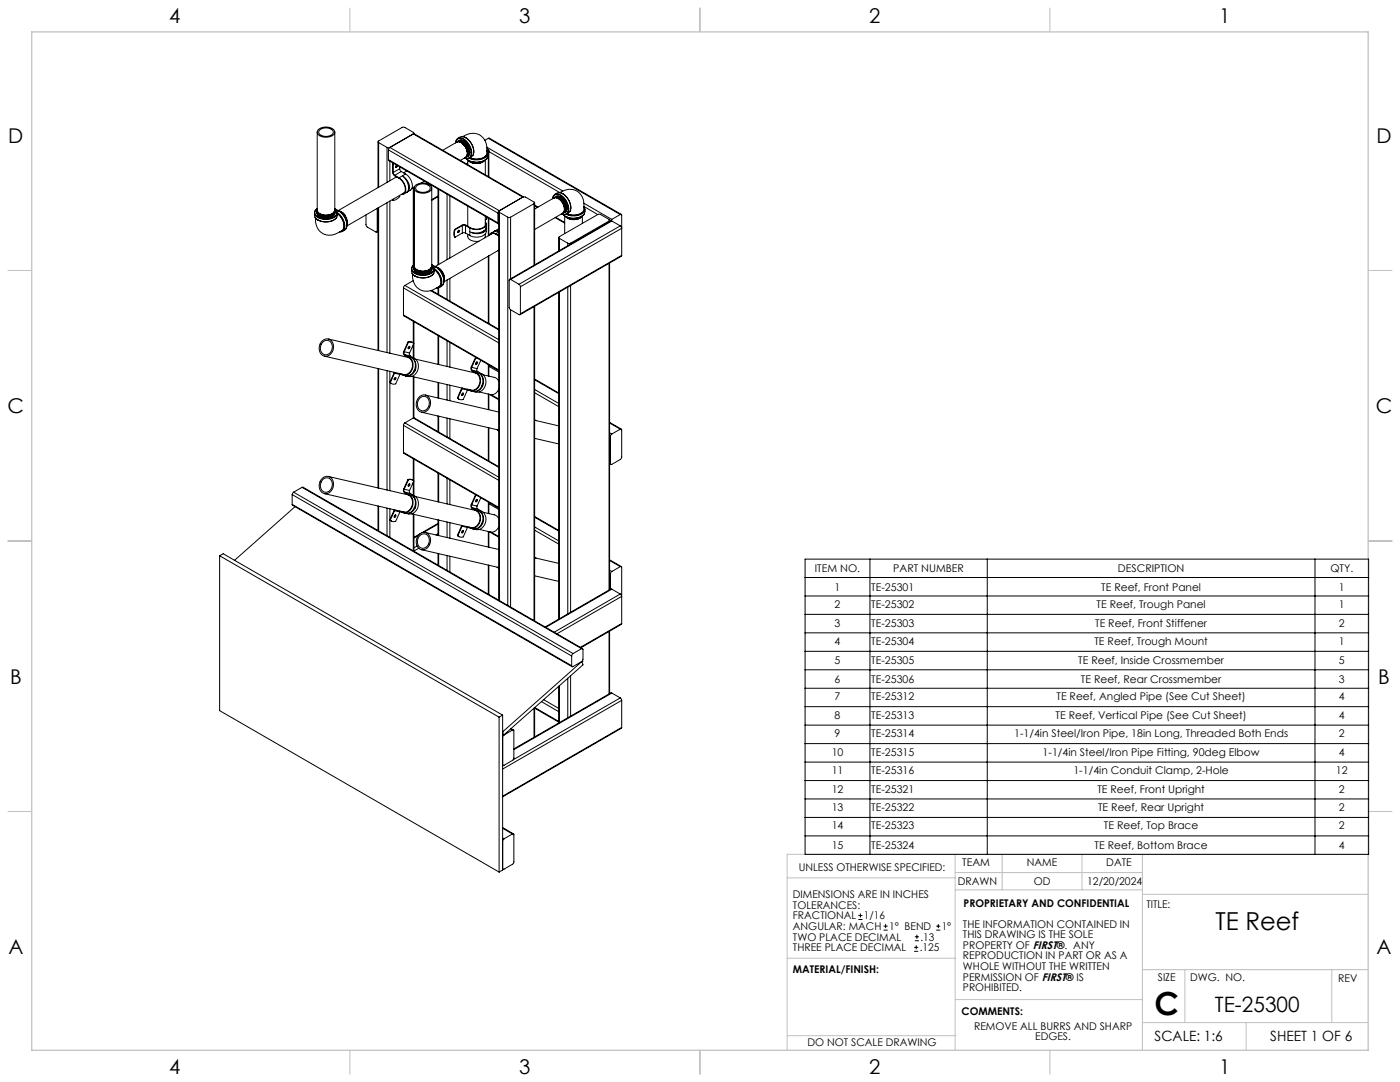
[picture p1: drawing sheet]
<svg xmlns="http://www.w3.org/2000/svg" width="559mm" height="432mm" viewBox="0 0 559 432" stroke-linecap="round" stroke-linejoin="round" font-family="sans-serif">
<g fill="none" stroke="#c0c0c0" stroke-width=".4">
<path d="M139.7 3.2v9.5M279.4 3.2v9.5M419.1 3.2v9.5M3.1 107.9h9.6M546.1 107.9h9.5M3.1 215.9h9.6M546.1 215.9h9.5M3.1 323.8h9.6M546.1 323.8h9.5M314.2 350.3h67M381.2 340.9v78.2M381.2 355.1h74.8"/>
<path d="M381.2 348.2h74.8M400 340.9v14.2M431.9 340.9v14.2M456 340.9v78.2M456 356.9h90.1M546.1 340.9h-231.9v78.2M314.2 382.4h67.2M381.2 398.9h74.8M456 387h90.1M472.9 387v21.1M531.6 387v21.1M139.7 419.1v9.6"/>
<path d="M279.4 419.1v9.6M314.2 413.3h67M419.1 419.1v9.6M456 408.1h90.1M497.4 408.1v11"/>
</g>
<path d="M12.7 12.7h533.4v406.4h-533.4z" fill="none" stroke="#c0c0c0" stroke-width=".5"/>
<g fill="none" stroke="#000" stroke-width=".4">
<path d="M126.6 52.7v31.1a3.9 3.9 0 0 0 5.6 1.6 2 2 0 0 0 1.4-1.6v-31.1M127.1 51.7a4.6 4.6 0 0 1 6.5 .8 2.75 2.75 0 0 1-3.5 2.3 2.82 2.82 0 0 1-3.5-2.3zM127.6 51.9a3.7 3.7 0 0 1 5.4 .7 3 3 0 0 1-4.3 1.6 1.43 1.43 0 0 1-1.3-.8 1.43 1.43 0 0 1 .2-1.5zM150.9 56.6v18.3M151.1 56.9l3.4 1.9M151.1 56.9v17.8M154.5 58.8h1.1M154.5 58.8v14M155 59.8l43.8 25.3M155 59.8v3.9M155.6 58.8l-.6 1M155.6 58.8l43.7 25.3"/>
<path d="M165 53.4l.2-.3-.2-.3-3.5-2h-.9l-9.5 5.5-.2 .3 .2 .3M165 53.4h.3l43.7 25.2M165 53.4l-9.4 5.4M165 53.4l43.7 25.3M165.2 53.1v.3M182.2 55.8l-.4 1.2a2.01 2.01 0 0 1 1.5-1.8 2.01 2.01 0 0 1 2.2 .8 5.7 5.7 0 0 1 2.1 6.7 1.87 1.87 0 0 1-2.2 .3l1 .3M182.2 55.8v-.1a2.39 2.39 0 0 1 3.9 .5 5.1 5.1 0 0 1 1.4 6.7l-1 .4M182.4 56.7a2.78 2.78 0 0 1 3.7 1.9 2.86 2.86 0 0 1 0 4M182.6 56.6a1.87 1.87 0 0 1 3.1 .1 4.2 4.2 0 0 1 1.1 5.7l-.6 .2M182.6 56.6h.1M182.6 56.6a3.7 3.7 0 0 1 4.1 3.1l.2 1.5-.7 1.3M182.6 56.6l-5.9 3.4"/>
<path d="M182.6 56.6l1 .1 1.1 .7M182.6 56.6a4.4 4.4 0 0 1 3.6 6l-.3 .1a3.6 3.6 0 0 0-.8-4.9l-.4-.4M182.7 56.5a3.5 3.5 0 0 1 4.1 2.8 2.42 2.42 0 0 1-.5 3.2M182.8 56.4a3.2 3.2 0 0 1 3.9 2.5 2.6 2.6 0 0 1-.3 3.5M183 56.4a3.3 3.3 0 0 1 4 2.7 2.5 2.5 0 0 1-.4 3.2M183.1 56.3h.1M183.1 56.3a4 4 0 0 1 4.3 3.9l-.1 1.4-.6 .6M183.2 56.3l1-.3 1.7 .9M183.4 56.2h.1M183.4 56.2l.6-.2 1.2 .3M183.4 56.6a4.7 4.7 0 0 1 3.2 4.7M183.5 56.4l1 .2 1 .7"/>
<path d="M184.5 54.5l1.4 .5M184.7 54.5a6 6 0 0 1 6.9-.5 6 6 0 0 1 2.8 6.4 3 3 0 0 1-3.5 3h-1.4l-1.9-.5M184.7 57.4a3.9 3.9 0 0 1 1.1 5.4l-2.1 1.2M184.7 57.4a4.5 4.5 0 0 1 1.7 4.7M185.9 55a2.29 2.29 0 0 0-2.3-.2l-.8 .4M185.9 55a5.8 5.8 0 0 1 2.6 7.3l-1.2 .8M185.9 55a6.2 6.2 0 0 1 2.9 7M194.3 58.7l30.3 17.5M194.3 59.4l.8 .5-.2 .5M194.9 55.2l.4-.1 52.7 30.4M194.9 55.2l52.7 30.4M194.9 55.2l-1.4 .8"/>
<path d="M155 63.7l.2 .4 43.7 25.2M155 63.7l43.8 25.2M155.6 64.3v7.8M156.7 65.4l.2 4 .5 .7 1.8 1.1a4.9 4.9 0 0 1 2.2 5.6l-.7 .5M156.7 79.6l.2 .4M156.7 65.4l.2 .1M156.9 68.9l.7 1.1M156.9 65.5v3.4M156.9 79.5v.5M157 65.1l-.3 .3M157.2 65.2l-.3 .3M157.6 70l1.6 .9"/>
<path d="M158.3 70.6l-23.3 13.4M158.3 65.9a.51 .51 0 0 0-.6 .5 .51 .51 0 0 0 .7 .5 .51 .51 0 0 0 .2-.9M158.4 65.9l-.5 .8M159.2 70.9a5.2 5.2 0 0 1 2.3 6.2l-1.3 .5M159.5 67.3l.7 1.1M159.5 78a2.96 2.96 0 0 1-2.3 1.9l-.3 .1M159.5 67.3l-2.6 1.6M159.5 66.6v.7M160.2 68.4l-2.6 1.6M160.2 68.4l1.7 1M161.3 76.9l-22.8 13.3M161.9 69.4a5.2 5.2 0 0 1 2.3 6.2l-1.6 1"/>
<path d="M161.9 69.4l-2.7 1.5M162.4 76.7l-1.2 .7M162.4 68.2l-1.3 .8M163.1 75l-.3 1.2-.4 .5M163.5 74.8l-.3 1.2-.8 .7M163.5 74.8a5.9 5.9 0 0 0-2.6-4.4 6.2 6.2 0 0 1 2.2 4.6M163.5 74.8l-.4 .2M165 74.9v31M165.2 74.7v31M165.3 75.1v31.1a3.9 3.9 0 0 0 5.2 1.7 2.31 2.31 0 0 0 1.8-1.7v-31.1M165.4 74.6l-1 .6M165.8 74a4.6 4.6 0 0 1 6.5 .8 3 3 0 0 1-4 2.3 2.43 2.43 0 0 1-2.9-2.6z"/>
<path d="M166.3 74.3a3.7 3.7 0 0 1 5.4 .7 3.1 3.1 0 0 1-4.3 1.6 1.43 1.43 0 0 1-1.3-.8 1.43 1.43 0 0 1 .2-1.5zM169.4 72.3l-1.4 .8M174.8 78.5l-2.5 1.4M174.8 75.4v30.3M174.8 78.2l-2.5 1.5M175.1 75.5v30.1M178.4 77.5v26.1M179.6 78.1v24.9M186.1 63.3a6.3 6.3 0 0 0 8.4-.4 6.1 6.1 0 0 1-8.4 .4zM186.2 62.5v.1M186.5 61.8l-.1 .1M186.7 63.8v1.9"/>
<path d="M186.7 65.1l-.5 .3M186.7 62.2v.1M187 64a4.9 4.9 0 0 0 6.1 .2M187.1 64.1a5.1 5.1 0 0 0 5.9 .1M188 64.5a5.7 5.7 0 0 0 3.9 .1M189.3 64.8h1.1M193.5 64a4.9 4.9 0 0 1-6.5 0 4.9 4.9 0 0 0 6.3 .1M193.7 62.3v.1M193.7 63.8v6M194.3 60.1l.2 .2a2.35 2.35 0 0 1-2.2 3.2l-2.6 .3-2.5-.7M194.4 60.3a2.45 2.45 0 0 1-2.6 3.1l-2 .2-2.4-.6M194.7 61.2l-.2 1.7"/>
<path d="M194.9 60.4l-.3 .1M194.9 60.4v10.1M195.1 60v10.6M195.1 60.5l28.4 16.4M208.7 78.7h1.1l3.5 2-.2 .6M208.7 78.7l-9.4 5.4M220.6 79.3a2 2 0 0 1 1.5-1.8 2 2 0 0 1 2.1 .8 5.7 5.7 0 0 1 2.1 6.8 1.77 1.77 0 0 1-2.2 .3M220.9 78.2l-.3 1.1M220.9 78.2a2.37 2.37 0 0 1 3.9 .3 5.3 5.3 0 0 1 1.5 6.8 2.21 2.21 0 0 1-2.3 .1M221.2 79a3.9 3.9 0 0 1 4.2 3.7v1.4l-.7 .9M221.2 79a4.1 4.1 0 0 1 4.3 4.5l-.7 1.4M221.4 78.8h.1"/>
<path d="M221.5 78.8a4 4 0 0 1 4.2 3.9l-.1 1.4-.6 .7M221.5 77.6l.8-.5a3.6 3.6 0 0 1 4.3 2.2 4.1 4.1 0 0 1 .3 5.7l-.8 .4M221.6 78.7a4 4 0 0 1 4.4 4.6l-.2 .8-.6 .6M221.7 78.7h.1M221.7 78.7a3.9 3.9 0 0 1 4.2 3.7v1.4l-.6 .8M221.9 78.6a3.4 3.4 0 0 1 4 2.9 2.36 2.36 0 0 1-.5 3.1M221.9 78.9a4.7 4.7 0 0 1 3.2 5.6M222 78.5a3.2 3.2 0 0 1 3.8 2.6 2.61 2.61 0 0 1-.2 3.4M222.4 78.4l1.5 .3M223.2 76.9a6 6 0 0 1 4.3 7.4M223.4 76.9a5.8 5.8 0 0 1 9.6 3.6v.6a3.3 3.3 0 0 1-1.5 4.2 6.7 6.7 0 0 1-5.2 0M125.5 84.9l.3 1.8"/>
<path d="M125.8 86.7a6 6 0 0 0 8.6 0M125.9 87a5.9 5.9 0 0 0 2.9 6.2 5.9 5.9 0 0 0 6.8-.7l.8-.4M126.6 83.2a2.07 2.07 0 0 0-1 2.2 2.07 2.07 0 0 0 1.8 1.7 5.8 5.8 0 0 0 7.2-1.7l-.2-1.2-.8-.9M126.6 84.3l.3 .6M126.6 83.3a1.98 1.98 0 0 0-.8 2.2 1.98 1.98 0 0 0 1.8 1.4 5.7 5.7 0 0 0 6.8-1.6 1.82 1.82 0 0 0-.8-2M126.6 84.1v.2M126.6 84.4v.1M126.6 84.2a4.3 4.3 0 0 0 7 0M126.6 84.5l.3 .7 1.1 .8M126.6 85v.1M126.8 84.7l.1 .2M126.9 85.8l.6 .5"/>
<path d="M132.4 85.9a5.2 5.2 0 0 1-4.4 .1M133.3 84.8l.1-.1a4.5 4.5 0 0 1-6.4 .3M133.6 85.1l-.5 .9-.6 .4M133.6 84.6a4.4 4.4 0 0 1-5.6 1.4M133.6 84.9a4.1 4.1 0 0 1-6.1 1.4l-.9-1.2M133.6 84.7a3.2 3.2 0 0 1-4.3 2.2 2.6 2.6 0 0 1-2.7-2M133.6 84.2a1.93 1.93 0 0 1-1.9 2.5l-1.3 .3a3.5 3.5 0 0 1-4-2.2l.2-.7a3.5 3.5 0 0 0 4.6 1.8 2.51 2.51 0 0 0 2.4-1.9 3.4 3.4 0 0 1-4.4 2l-1.1-.3-1.2-.8M133.6 84.6a4.1 4.1 0 0 1-6.1 1.4l-.9-1.3M133.6 84.4a3.4 3.4 0 0 1-4.4 2.1 2.42 2.42 0 0 1-2.6-1.9M133.6 84.1a3.5 3.5 0 0 1-4.6 2.1 2.26 2.26 0 0 1-2.4-1.9M133.6 84.3h.1M133.6 84.9h.1"/>
<path d="M133.6 84.3v.3M134.4 86.7a6 6 0 0 1-8.6 0M134.6 84.9l-.2 1.8M134.6 85.3a5.5 5.5 0 0 1 2.3 6.3l-.6 .5M134.6 84.8a5.8 5.8 0 0 1 2.5 7.2l-.8 .5h-.8M134.6 85.1a5.9 5.9 0 0 1 2.4 6.7l-1.3 .7M135.3 84.2l1.1 .4 1.3 1.3M135.4 84.2l1.2 .6 1.1 1.1M135.5 84.3l1 .4 1.2 1.2M136 84.7a5.2 5.2 0 0 1 2.5 4.7M136.2 84.9a5.4 5.4 0 0 1 2.3 4.4M137.7 85.9l.2 .4a4 4 0 0 1 .6 3.6"/>
<path d="M138.1 91.2a6 6 0 0 0-3.9-7.4 6 6 0 0 1 3.7 7.7l-1.2 .8M146.1 85.8l.1 4.4 3.8 2.4h.4l.2-.3M150.6 83.2v9.1M150.9 92.3l-.5 .3M150.9 83v56.9M150.9 92l-.3 .3M151.1 82.8v57.1M154.5 80.9v59.8M155.6 80.3v60.7M165.3 84l-.1 .1M165.3 83.7l-.1 .1M181.4 91.6l-.1 .4a3.1 3.1 0 0 0 .3 2.7"/>
<path d="M181.4 91.6l.2 .1M181.6 91.7l-.2 1.3 .2 1.7M183 92l.1-.1a.41 .41 0 0 1 .2 .6 .41 .41 0 0 1-.6 .1zM183.2 91.9l-.5 .8M184.5 90h1.3M184.5 93h1.3M184.5 90l-2.9 1.7M184.5 90v3M184.5 93l-2.9 1.7M185.8 90l1.7 1M185.8 90v3M185.8 93l1.7 1"/>
<path d="M186.7 93.5a2.87 2.87 0 0 0 3.7 2.8h.8M186.7 82.3v8M187.5 91v3M192.9 92.3a6.4 6.4 0 0 1-5 .4 5.9 5.9 0 0 0 5 0M192.9 92.3v.4M193.7 88.9a2.29 2.29 0 0 1-2.5 2.5 5.2 5.2 0 0 1-3.5-.6l-1.9-1-.8-.1-3.6 1.9M193.7 88.5a1.74 1.74 0 0 1-1.3 2.7l-2.3 .4-2.6-.6M193.7 93.3l-.1 1.6M193.7 86.3v3.6M194.1 90.6v.1a1.97 1.97 0 0 1-1.2 2M194.1 89.4l-.1 1.8-1.1 1.1M194.1 91.1v1.3a4.1 4.1 0 0 1-5.4 2.1l-1.2-.5"/>
<path d="M194.4 86.7l-.2 .8-.5 .2M194.9 87v7.1M195.1 87.1v6.9M195.8 93.6a1.53 1.53 0 0 1 2.1-.1l1.2 .7M196.6 93.1l-22.9 13.3M197.2 92.4l-1.2 .7M197.2 92.4l.6-.3 1 .2zM197.9 93.3a1.59 1.59 0 0 0-2.6 .6M197.9 93.3l1.2 .6M198.8 88.9l.3 .5M198.8 85.1v3.8M198.9 99.9l.2 .1"/>
<path d="M199.1 91.4l-1.7 .9M199.1 99.8l-21.9 12.7M199.1 84.4v155.1M199.1 92.6l-1.2 .7M199.3 84.1l-.2 .3 .2 .3M199.3 84.1l-.5 1M199.3 84.7l3.4 2M199.3 84.7v155M202.7 86.7h1.1M202.7 86.7v154.9M203.8 86.7v24.6M213.1 81.3l-9.3 5.4"/>
<path d="M213.1 81.3v24.6M213.4 83.4l7.6-4.4a3.3 3.3 0 0 1 3.8 2.6 2.8 2.8 0 0 1-.3 3.5l-11.1 6.5M213.4 81v24.7M213.4 82.1l1.1 .7M213.4 81.8l1.4 .9M221.6 86.9l3.8 2.1M221.8 86.7l3.6 2.1M223 94.8v5.4M223.2 95.1l3.4 1.9M223.2 95.1v4.9M224.8 84.9h.1M224.9 84.8a2.7 2.7 0 0 0 .1-3.8 3.1 3.1 0 0 0-3.7-2.1 2.09 2.09 0 0 1 3.5 .5l1 1.6a2.58 2.58 0 0 1-.8 3.9h-.1"/>
<path d="M225.3 84.6h.1M225.4 86.2v7M225.6 86.4l1.9 1.1M226.1 86.6a5.3 5.3 0 0 0 5.3 .1M226.2 86.6a5.3 5.3 0 0 0 4.9 .2M226.3 82.9l-.1 .6M226.6 97h1.2M226.6 97v1.1M227.5 87.5l.7 .1M227.5 87.5h.1M227.8 97v.4M230.5 87.4l-3 .1"/>
<path d="M232 86.4a4.7 4.7 0 0 1-4.5 1.1M232.2 86.3a4.6 4.6 0 0 1-4 1.3M232.2 86.4l-1.7 1M232.4 86.2v2.9M233 81.1l11.2 6.5M233.1 82.6a2.3 2.3 0 0 1-2.1 3.1l-1.9 .3-2.9-.6M233.2 82.7l-.1-.3 5.5 3.2M233.3 82.7a2.33 2.33 0 0 1-2.3 3.2l-2.5 .2-2.6-.6M233.5 83.5v1a3.5 3.5 0 0 1-3.9 2.6h-.5a5.7 5.7 0 0 1-4.3-1.4 6.2 6.2 0 0 0 8.4-.4M238.6 85.6l-15.4 8.9-.2 .2 .2 .4M238.6 85.6l1-.1 3.5 2.1 .2 .2-.2 .4M243.1 88.2l-15.3 8.8"/>
<path d="M243.1 88.2v.4M243.3 87.9v.5M243.3 88.3l.1 .1M244.2 88.2h-.4l-40.4 23.3M244.2 87.6l-.5 .6M244.2 88.2l-40.4 23.3M244.2 88.2l3.4 1.9M247.6 90.1l.5 1-40.4 23.3M247.6 85.6l.5 .2v16.1M247.6 90.1l-40.4 23.4M247.6 85.6l-3.4 2M161 114.9v10.8"/>
<path d="M161 114.9l38.1 21.9M161.6 113.9l-.6 1M161.6 113.9l37.5 21.6M164.3 107.3l.2 1.8M164.9 112l-3.3 1.9M165.3 105.6a2.04 2.04 0 0 0-1 2.2 2.04 2.04 0 0 0 1.8 1.6 5.7 5.7 0 0 0 7.2-1.7l-.2-1.2-.8-.9M165.3 106.3a3.4 3.4 0 0 0 4.6 1.9 2.62 2.62 0 0 0 2.4-1.9 4 4 0 0 1-5.5 1.8l-1.2-.8M165.3 105.7a1.97 1.97 0 0 0-.8 2.1 1.97 1.97 0 0 0 1.8 1.5 5.7 5.7 0 0 0 6.8-1.6 1.85 1.85 0 0 0-.8-2M165.3 106.8h.1M165.3 106.8a3.6 3.6 0 0 0 4.8 1.7l1.4-.6 .8-.9M165.3 107.1h.1M165.3 107.4h.1"/>
<path d="M165.5 107l.1 .3M165.7 108.2l.5 .5M171.1 108.2a5.2 5.2 0 0 1-4.4 .1M171.9 116l27.2 15.7M172 107.1l.1-.1a4.5 4.5 0 0 1-6.4 .4M172.2 115.9l26.9 15.5M172.2 107l.1 .1a3.8 3.8 0 0 1-5.4 1.8l-1.1-.7-.5-1M172.3 106.5a4.3 4.3 0 0 1-7 .1 2.9 2.9 0 0 0 3.6 2.1 2.88 2.88 0 0 0 3.4-2.2 1.94 1.94 0 0 1-1.8 2.6 4 4 0 0 1-5.4-2l.2-.6 .3 .8M172.3 107.2a4.1 4.1 0 0 1-6.1 1.4l-.9-1.2M172.3 107.2l-.3 .9-.8 .7M172.3 106.9a4.1 4.1 0 0 1-6.1 1.4l-.9-1.2M172.3 106.8a3.4 3.4 0 0 1-4.4 2.1 2.36 2.36 0 0 1-2.6-2"/>
<path d="M172.3 106.6v.4M172.9 106.2a6.1 6.1 0 0 1 3.9 7.4 6.3 6.3 0 0 0-3.9-7.4zM173.1 109.1a6 6 0 0 1-8.6 0M173.1 109a6 6 0 0 1-8.6 .1M173.4 107.6a5.7 5.7 0 0 1 2.2 6.3 6.8 6.8 0 0 1-9.4 .6l-1.2-2.1-.4-3.1M173.4 107.3l-.3 1.7M173.4 107.2a5.8 5.8 0 0 1 2.4 7.2l-1.2 .5M173.4 107.4a5.9 5.9 0 0 1 2.3 6.8l-1.3 .6M174 106.5a4.7 4.7 0 0 1 3.2 5.6 4.9 4.9 0 0 0-3-5.5M174.3 106.7a5 5 0 0 1 2.9 5.3M174.3 114.9h.2M174.8 114.9v2.5"/>
<path d="M175 107.3a5 5 0 0 1 2.2 4.4M175.1 114.8v2.7M176.8 113.6l-1.4 1.1M178.4 111.7v7.8M179.6 111.1v9M194.9 102.2v26.8M195.1 102.1v27M198.8 100l.3 .2M203.8 111.5l-.6 .2v11.1l.6 .8M203.8 111.5l3.4 2M207.2 113.5l.5 .9M207.7 114.4v10.8"/>
<path d="M223 116.7v130.4M223.2 116.6v130.3M226.6 114.6v130.4M227.8 113.9v130.4M243.1 105.1v130.4M243.3 105v130.4M248.1 101.9l-.1 .3-40.4 23.4M248.1 101.9l-40.4 23.3M128.5 136.2a2.71 2.71 0 0 1 3.4-.6 2.71 2.71 0 0 1 1.2 3.2 2.93 2.93 0 0 1-1.7 3 2.93 2.93 0 0 1-3.4-.7 4.1 4.1 0 0 1 .5-4.9zM128.9 136.5a2.36 2.36 0 0 1 3.1 0 2.36 2.36 0 0 1 .5 3 2.36 2.36 0 0 1-3 2 2.36 2.36 0 0 1-1.5-3.2zM131.1 135.3l31.9 7.4M161 125.7l.2 .3 37.9 21.9"/>
<path d="M161 125.7l38.1 21.9M162.8 136.5l-1.7 3.8a1.15 1.15 0 0 0 .4 1.5l1.7 1a3.8 3.8 0 0 1 1.3 4.1 3.8 3.8 0 0 1-3.5 2.6l-.6-.2M162.8 136.5l1-.1 .9 .3M162.8 136.5l.2 .1M163 136.6a1.82 1.82 0 0 1 2.2 .5l-1.7 3.8M163 136.6l-1.7 3.8M163.2 138.3l.2-.1a.42 .42 0 0 1 .1 .7 .42 .42 0 0 1-.6 0zM163.4 138.2l-.1 .5-.4 .4M165 128.2v8.7M165 137.5v5.3M165.2 128.4v14.5M174.8 133.9v11.5"/>
<path d="M175.1 134.1v11.4M178.4 136v10.3M179.6 136.7v9.8M203.8 123.6l3.5 2 .4-.4M203.8 123.6v118.7M213.1 122.4v125.2M213.4 122.2v125.6M129.5 142.1l32 7.4M150.9 147.1v47.6M151.1 147.1v47.7M154.5 147.9v47.7M155.6 152.6l.7 .5"/>
<path d="M155.6 152.6l.2 .1M155.6 148.2v47.6M157.4 148.6l-1.8 4M157.5 148.9l-1.7 3.8M157.5 148.9l2.1 .5M157.5 150.8l.4-.2 .1 .4a.41 .41 0 0 1-.2 .5 .41 .41 0 0 1-.5-.2zM157.7 148.7l-.2 .2M157.8 150.6v.6l-.5 .3M159.6 149.4l-1.7 3.8a1.79 1.79 0 0 1-2.1-.5M159.7 149.2l-.1 .2M160.9 149.8l1 .2M161.3 140.4v.7l.3 .5"/>
<path d="M161.3 140.4l2.2 .5M161.6 141.6l1.7 .9M161.6 141.6l2.1 .5M163.3 142.5a4 4 0 0 1 1.4 4.5 4 4 0 0 1-3.8 2.8l-1.4-.7M163.3 142.5l2.2 .6M163.5 140.9l-.1 .7 .3 .5M163.7 142.1l1.8 1M164.3 150.2l24.2 5.6M165 150.4v16.4M165.2 150.4v16.4M165.3 147.8a3.2 3.2 0 0 1-3.4 2.2M165.3 147.8a4 4 0 0 0-.6-4.8 4.1 4.1 0 0 1 1 4.8"/>
<path d="M165.3 147.8h.4M165.5 143.1a4 4 0 0 1 1.3 4.4 4 4 0 0 1-3.8 2.7l-1-.2M165.7 147.8a3.3 3.3 0 0 1-4.1 2.1l.4 .1M165.9 143.3l24.1 5.6M167.5 158.2a2.81 2.81 0 0 1 3.5 .1 2.81 2.81 0 0 1 .8 3.3 2.87 2.87 0 0 1-1.9 2.7 2.87 2.87 0 0 1-3.2-.9 4.2 4.2 0 0 1 .8-5.2zM167.6 158.9a2.29 2.29 0 0 1 2.9-.3 2.29 2.29 0 0 1 .8 2.9 2.36 2.36 0 0 1-1.8 2.3 2.36 2.36 0 0 1-2.6-1.2 3.5 3.5 0 0 1 .7-3.7zM169.8 157.7l29.3 6.7M174.8 152.6v6.2M175.1 152.7v6.2M178.4 153.5v6.1M179.6 153.7v6.2M182.6 158.8l.6 .5"/>
<path d="M182.6 158.8l.1 .1M184.4 154.8l-1.8 4M184.4 155.2l2.2 .4M184.4 155.2l-1.7 3.7M184.5 157.1l.2-.2a.41 .41 0 0 1 .2 .6 .41 .41 0 0 1-.6 0zM184.6 154.9l-.2 .3M184.8 156.9l-.5 .8M186.6 155.6l-1.7 3.8a1.93 1.93 0 0 1-2.2-.5M186.7 155.5l-.1 .1M187.8 156l1.1 .2M188.3 146.6l-.1 .9 .3 .3M188.3 146.6l2.1 .5"/>
<path d="M188.5 147.8l1.8 1M188.5 147.8l2.2 .5M189.8 142.7l-1.8 4.5 .3 .7 1.8 1.1a3.7 3.7 0 0 1 1.3 4.2 3.7 3.7 0 0 1-3.5 2.5l-.6-.2M189.8 142.7l.1 .2M189.9 142.9l-1.6 3.7M190 142.7h-.2M190 144.6l.3-.1a.4 .4 0 0 1 .2 .6 .4 .4 0 0 1-.7 0zM190.2 142.8l-.3 .1M190.3 148.8a4 4 0 0 1 1.3 4.4 4 4 0 0 1-3.7 2.8l-1.5-.7M190.3 148.8l2.1 .5M190.4 144.4l-.5 .9M190.4 147.1l-.1 .7 .4 .5"/>
<path d="M190.7 148.3l1.7 1M191.9 143.8l-1.5 3.3M192.3 154a3.2 3.2 0 0 1-3.4 2.2M192.3 154a4 4 0 0 0-.6-4.7 4.1 4.1 0 0 1 1 4.8M192.3 154l.4 .1M192.4 149.3a4 4 0 0 1 1.4 4.4 4 4 0 0 1-3.8 2.8l-1.1-.3M192.7 154.1a3.3 3.3 0 0 1-4.1 2l.3 .1M192.8 149.6l4.8 1.1 1.5 1.5M194.9 145.5v4.5M194.9 157.3v6.1M195.1 145.7v4.4M195.1 157.3v6.2"/>
<path d="M195.1 146.2l4 2.2M195.3 157.4l3.8 2.1M196 157.5l3.1 1.8M199.1 155.3a3.1 3.1 0 0 1-3.4 2.1l-4.4-1M213.4 151.3l9.6 5.5M213.4 155.4l9.6 5.6M213.4 156.7l9.6 5.6M213.4 151.6l9.6 5.5M161 169.8v10.8M161 169.8l38.1 21.9M161.6 168.8l-.6 1M161.6 168.8l37.5 21.6"/>
<path d="M165 166.8h.3l33.8 19.5M165 166.8l-3.4 2M165 166.8l34.1 19.7M168.2 164.5l30.9 7.1M174.8 166v6.3M175.1 166.1v6.3M178.4 166.9v7.4M179.6 167.1v7.9M194.9 170.7v13.1M195.1 170.7v13.3M198.4 171.5l.7 .4M213.4 174.9l9.6 2.3"/>
<path d="M213.4 167.7l9.6 2.3M213.4 167.5l.6 .4M243.3 168.6l4.7 2.6M243.3 172.7l.9 .5M243.3 174l.4 .2M243.3 168.8l4.3 2.5M243.7 174.2v10.8M244.2 173.2l-.5 1M247.6 171.3l.5 .2v11.2l-.4 .6-3.6 2.1-.4-.4M247.6 171.3l-3.4 1.9M116.6 197.4l111.6 64.4M116.6 197.4v3.9"/>
<path d="M117.2 196.4l-.6 1M117.2 196.4l111.5 64.4M120.5 194.5h.5l111.5 64.3M120.5 194.5l111.6 64.4M120.5 194.5l-3.3 1.9M128.5 191a2.71 2.71 0 0 1 3.4-.5 2.71 2.71 0 0 1 1.2 3.2 2.93 2.93 0 0 1-1.7 3 2.93 2.93 0 0 1-3.4-.8 4.1 4.1 0 0 1 .5-4.9zM128.9 191.4a2.36 2.36 0 0 1 3.1-.1 2.36 2.36 0 0 1 .5 3.1 2.36 2.36 0 0 1-3 2 2.36 2.36 0 0 1-1.5-3.2zM129.5 197l32 7.4M131.1 190.1l31.9 7.4M161 180.6l.2 .3 37.9 21.9M161 180.6l38.1 21.9M161.3 195.2v.7l.3 .5"/>
<path d="M161.3 195.2l2.2 .5M161.6 196.4l1.7 1M161.6 196.4l2.1 .5M162.8 191.4l-1.7 3.7a1.15 1.15 0 0 0 .4 1.5l1.7 1a3.8 3.8 0 0 1 1.3 4.2 3.8 3.8 0 0 1-3.5 2.6l-.6-.2M162.8 191.4l1-.2 .9 .4M162.8 191.4l.2 .1M163 191.5a1.82 1.82 0 0 1 2.2 .5l-1.7 3.7M163 191.5l-1.7 3.7M163.1 193.3l.3-.2a.42 .42 0 0 1 .1 .6 .42 .42 0 0 1-.6 0zM163.3 197.4a4 4 0 0 1 1.4 4.5 4 4 0 0 1-3.8 2.7l-1.4-.7M163.3 197.4l2.2 .5M163.4 193.1l-.1 .5-.4 .3"/>
<path d="M163.5 195.7l-.1 .7 .3 .5M163.7 196.9l1.8 1M165 183.1v8.7M165 192.4v5.2M165.2 183.2v14.5M165.5 197.9a4 4 0 0 1 1.3 4.5 4 4 0 0 1-3.8 2.7l-2.1-.5M165.9 198.2l24.1 5.6M174.8 188.8v11.5M175.1 188.9v11.4M178.4 190.9v10.2M179.6 191.5v9.9M189.8 197.6l-1.8 4.4 .3 .8 1.8 1.1a3.7 3.7 0 0 1 1.3 4.1 3.7 3.7 0 0 1-3.5 2.6l-.6-.2"/>
<path d="M189.8 197.6l.1 .1M189.9 197.7l-1.6 3.8M190 197.6h-.2M190.2 199.4l.1-.1a.4 .4 0 0 1 .2 .6 .4 .4 0 0 1-.7 .1zM190.2 197.7h-.3M190.4 199.3l-.5 .9M191.9 198.6l-1.5 3.4M243.3 185.1l.5 .2M243.3 184.8l.4 .2M116.6 201.3l.2 .3 111.6 64.5M116.6 201.3l111.6 64.4M117.8 202.2l-24.2 21.4"/>
<path d="M150.9 201.9v9.8M151.1 202v9.8M154.5 202.8v11M155.6 207.4l.7 .6M155.6 207.4l.2 .1M155.6 203v11.5M157.4 203.4l-1.8 4M157.5 203.8l2.1 .5M157.5 203.8l-1.7 3.7M157.5 205.7l.4-.2 .1 .3a.41 .41 0 0 1-.2 .5 .41 .41 0 0 1-.5-.1zM157.7 203.5l-.2 .3M157.8 205.5v.5l-.5 .3"/>
<path d="M159.6 204.3l-1.7 3.7a1.79 1.79 0 0 1-2.1-.5M159.7 204.1l-.1 .2M164.3 205.1l24.2 5.5M165 205.2v14.7M165.2 205.2v14.8M165.3 202.6a3 3 0 0 1-3.7 2.2 3.3 3.3 0 0 0 4.1-2.1M165.3 202.6a4 4 0 0 0-.6-4.7 4 4 0 0 1 1 4.8M165.3 202.6l.4 .1M166.5 217.9l-1.3 .7M167 213.7l-1.8 1M167.1 218.8l-1.9 1.1M167.5 213.1a2.81 2.81 0 0 1 3.5 .1 2.81 2.81 0 0 1 .8 3.3 2.87 2.87 0 0 1-1.9 2.6 2.87 2.87 0 0 1-3.2-.8 4.2 4.2 0 0 1 .8-5.2z"/>
<path d="M167.6 213.1l-2.4 1.4M167.6 213.7a2.29 2.29 0 0 1 2.9-.2 2.29 2.29 0 0 1 .8 2.8 2.36 2.36 0 0 1-1.8 2.4 2.36 2.36 0 0 1-2.6-1.2 3.5 3.5 0 0 1 .7-3.8zM168.2 219.4l30.9 7.1M169.8 212.5l29.3 6.8M174.8 208.9l-6.4 3.7M174.8 207.5v6.2M174.8 213l-.7 .5M174.8 209.2l-5.7 3.2M175.1 207.5v6.2M178.4 208.3v6.2M179.6 208.6v6.2M182.6 213.7l.6 .5"/>
<path d="M182.6 213.7l.1 .1M184.4 209.7l-1.8 4M184.4 210l-1.7 3.8M184.4 210l2.2 .5M184.5 211.9l.2-.2a.41 .41 0 0 1 .2 .7 .41 .41 0 0 1-.6 0zM184.6 209.7l-.2 .3M184.8 211.7l-.5 .9M186.6 210.5l-1.7 3.8a1.93 1.93 0 0 1-2.2-.5M186.7 210.3l-.1 .2M187.8 210.8l1.1 .3M188.3 201.5l-.1 .8 .3 .3M188.3 201.5l2.1 .5"/>
<path d="M188.5 202.6l1.8 1M188.5 202.6l2.2 .5M190.3 203.6a4 4 0 0 1 1.3 4.5 4 4 0 0 1-3.7 2.8l-1.5-.7M190.3 203.6l2.1 .5M190.4 202l-.1 .6 .4 .5M190.7 203.1l1.7 1M192.3 208.9a3.2 3.2 0 0 1-3.4 2.2M192.3 208.9a4 4 0 0 0-.6-4.8 4.1 4.1 0 0 1 1 4.9M192.3 208.9l.4 .1M192.4 204.1a4 4 0 0 1 1.4 4.5 4 4 0 0 1-3.8 2.7l-1.1-.2M192.7 209a3.3 3.3 0 0 1-4.1 2l.3 .1M192.8 204.4l4.8 1.2 1.5 1.4"/>
<path d="M194.9 200.4v4.5M194.9 212.1v6.2M195.1 200.5v4.5M195.1 212.2v6.2M195.1 201l4 2.3M195.3 212.2l3.8 2.2M196 212.4l3.1 1.7M199.1 210.1a3.1 3.1 0 0 1-3.4 2.2l-4.4-1M213.4 206.1l9.6 5.6M213.4 210.3l9.6 5.6M213.4 211.6l9.6 5.5M213.4 206.4l9.6 5.5"/>
<path d="M87.7 221.8l111.5 64.4M87.7 221.8l1.4-.8 111.5 64.4M87.7 221.8v61.8l111.5 64.4M174.8 225.4l-.1 .1M174.8 220.9v4.6M174.8 225.1l-.3 .3M175.1 220.9v4.8M178.4 221.7v5.9M179.6 222v6.3M194.9 225.5v11.6M195.1 225.6v11.7M198.4 226.3l.7 .5"/>
<path d="M213.4 229.8l9.6 2.2M213.4 222.6l9.6 2.2M213.4 222.4l.6 .3M243.3 223.4l4.7 2.7M243.3 227.6l.9 .5M243.3 228.8l.4 .3M243.3 223.7l4.3 2.4M243.7 229.1v6.1M244.2 235.1h-.4l-26.2 15.1M244.2 228.1l-.5 1M244.2 235.1l3.4 2M244.2 235.1l-26.4 15.3"/>
<path d="M247.6 237.1l.5 .9M247.6 226.1l.5 .2v11.3M247.6 226.1l-3.4 2M247.6 237.1l-26.4 15.2M248.1 238v10.8M248.1 238l-25.8 14.9M321.3 223.1h225v117.9h-225zM321.3 230.5h225M321.3 237.8h225M347.2 223.1v117.9M394.1 223.1v117.9M524.9 223.1v117.9"/>
<path d="M232.1 258.9l.4-.1 .2 .4v3.9l-.3 .7-3.8 2.3-.4-.4M232.1 258.9l-3.4 1.9M243.1 252v25M243.3 251.9v24.9M248.1 248.8l-.1 .4-16.1 9.3M248.1 248.8l-16.4 9.5M321.3 245.2h225M321.3 252.6h225M321.3 259.9h225M216.1 280l6.9 4M217 279.2l6 3.5M223 273.9v14.6"/>
<path d="M223.2 273.6v14.8M226.6 270.7v15.8M227.8 269.7v16.1M228.2 261.8v3.9M228.7 260.8l-.5 1M232.3 263.9h.1M232.3 263.9l-31.7 28.2 .4 1.3M232.3 263.9l.4 1.4-31.7 28.1M244.2 276.6l-.4-.1-38.7 22.4M244.2 276.6l3.4 1.9M244.2 276.6l-39.1 22.6M247.6 278.5l.5 1"/>
<path d="M247.6 278.5l-42.8 24.7M248.1 279.5v10.8M248.1 279.5l-47.5 27.4M321.3 267.3h225M321.3 274.7h225M199.2 286.2v61.8M200.6 285.4v61.8l-1.4 .8M200.6 293.2l.4 .2M200.6 285.4l-1.4 .8M201.2 293.3h.1M201.2 293.3l-.6 1M203.8 290.9l.7 .5"/>
<path d="M204 290.8l1 .5M204.5 291.4l.6 .2-.1 11.3-.5 .6-3.3 1.9h-.4l-.2-.3M204.5 291.4l-3.3 1.9M213.1 282.6v11.7M213.4 282.6l9.6 5.6M223 287.9l-9.6-5.5v11.7M248.1 290.3l-.1 .3-47.4 27.4M248.1 290.3l-47.5 27.4M321.3 282h225M321.3 289.4h225M321.3 296.8h225M200.6 305.3l.2 .1"/>
<path d="M200.9 305.5l-.3 .1M321.3 304.1h225M321.3 311.5h225M321.3 318.8h225M200.6 330.3l4.4 2.5M200.6 334.4l.6 .4M200.6 330.6l3.9 2.2M201.2 334.8l-.6 .9M204.5 332.8l.6 .2-.1 11.4-3.9 2.5-.5-.4M204.5 332.8l-3.3 2M321.3 326.2h225M321.3 333.6h225"/>
<path d="M200.6 346.8l.2 .1M342.6 367h1.6M342.6 365.4h1.6M343.4 364.6v1.5M352.7 371.2h1.6M352.7 369.6h1.6M353.5 368.8v1.6M364.9 379.7h1.6M364.9 378.1h1.6M365.2 375.4h1.6M365.2 373.8h1.6M365.7 377.3v1.5"/>
<path d="M366 373v1.6M373.7 371.2h1.6M373.7 369.6h1.6M374.5 368.8v1.6"/>
</g>
<text font-size="12.7" x="460.9" y="405.2">C</text>
<text font-size="9.9" x="485.1" y="371.2">TE Reef</text>
<text font-size="8.5" x="484.9" y="404">TE-25300</text>
<g font-size="8.1">
<text x="67.6" y="9.3">4</text>
<text x="207.3" y="9.3">3</text>
<text x="347" y="9.3">2</text>
<text x="486.7" y="9.3">1</text>
<text x="3.3" y="57">D</text>
<text x="549.4" y="57">D</text>
<text x="3" y="164.9">C</text>
<text x="549.1" y="164.9">C</text>
<text x="4" y="272.9">B</text>
<text x="550.1" y="272.9">B</text>
<text x="3.3" y="380.8">A</text>
<text x="549.4" y="380.8">A</text>
<text x="67.6" y="428.4">4</text>
<text x="207.3" y="428.4">3</text>
<text x="347" y="428.4">2</text>
<text x="486.7" y="428.4">1</text>
</g>
<g font-size="5.6">
<text x="460.9" y="415.2">SCALE: 1:6</text>
<text x="507" y="415.2">SHEET 1 OF 6</text>
</g>
<g font-size="4.2">
<text x="325.3" y="228.3">ITEM NO.</text>
<text x="356.5" y="228.3">PART NUMBER</text>
<text x="446.2" y="228.3">DESCRIPTION</text>
<text x="531" y="228.3">QTY.</text>
<text x="333.1" y="235.7">1</text>
<text x="347.8" y="235.7">TE-25301</text>
<text x="439.5" y="235.7">TE Reef, Front Panel</text>
<text x="534.4" y="235.7">1</text>
<text x="333.1" y="242.6">2</text>
<text x="347.8" y="242.6">TE-25302</text>
<text x="437.7" y="242.6">TE Reef, Trough Panel</text>
<text x="534.4" y="242.6">1</text>
<text x="333.1" y="250.4">3</text>
<text x="347.8" y="250.4">TE-25303</text>
<text x="437.1" y="250.4">TE Reef, Front Stiffener</text>
<text x="534.4" y="250.4">2</text>
<text x="333.1" y="257.4">4</text>
<text x="347.8" y="257.4">TE-25304</text>
<text x="436.8" y="257.4">TE Reef, Trough Mount</text>
<text x="534.4" y="257.4">1</text>
<text x="333.1" y="265.1">5</text>
<text x="347.8" y="265.1">TE-25305</text>
<text x="430.4" y="265.1">TE Reef, Inside Crossmember</text>
<text x="534.4" y="265.1">5</text>
<text x="333.1" y="272.5">6</text>
<text x="347.8" y="272.5">TE-25306</text>
<text x="431.5" y="272.5">TE Reef, Rear Crossmember</text>
<text x="534.4" y="272.5">3</text>
<text x="333.1" y="279.5">7</text>
<text x="347.8" y="279.5">TE-25312</text>
<text x="421.7" y="279.5">TE Reef, Angled Pipe (See Cut Sheet)</text>
<text x="534.4" y="279.5">4</text>
<text x="333.1" y="286.8">8</text>
<text x="347.8" y="286.8">TE-25313</text>
<text x="421.4" y="286.8">TE Reef, Vertical Pipe (See Cut Sheet)</text>
<text x="534.4" y="286.8">4</text>
<text x="333.1" y="294.2">9</text>
<text x="347.8" y="294.2">TE-25314</text>
<text x="404.8" y="294.2">1-1/4in Steel/Iron Pipe, 18in Long, Threaded Both Ends</text>
<text x="534.4" y="294.2">2</text>
<text x="332" y="301.6">10</text>
<text x="347.8" y="301.6">TE-25315</text>
<text x="416.2" y="301.6">1-1/4in Steel/Iron Pipe Fitting, 90deg Elbow</text>
<text x="534.4" y="301.6">4</text>
<text x="332" y="308.9">11</text>
<text x="347.8" y="308.9">TE-25316</text>
<text x="428.5" y="308.9">1-1/4in Conduit Clamp, 2-Hole</text>
<text x="533.2" y="308.9">12</text>
<text x="332" y="316.3">12</text>
<text x="347.7" y="316.3">TE-25321</text>
<text x="438" y="316.3">TE Reef, Front Upright</text>
<text x="534.4" y="316.3">2</text>
<text x="332" y="323.7">13</text>
<text x="347.7" y="323.7">TE-25322</text>
<text x="438.3" y="323.7">TE Reef, Rear Upright</text>
<text x="534.4" y="323.7">2</text>
<text x="332" y="331">14</text>
<text x="347.7" y="331">TE-25323</text>
<text x="440.6" y="331">TE Reef, Top Brace</text>
<text x="534.4" y="331">2</text>
<text x="332" y="338.8">15</text>
<text x="347.7" y="338.8">TE-25324</text>
<text x="436.9" y="338.8">TE Reef, Bottom Brace</text>
<text x="534.4" y="338.8">4</text>
<text x="318.8" y="347.7">UNLESS OTHERWISE SPECIFIED:</text>
<text x="384.1" y="345.5">TEAM</text>
<text x="409.9" y="345.7">NAME</text>
<text x="441.6" y="345.7">DATE</text>
<text x="382.3" y="353.3">DRAWN</text>
<text x="412.6" y="353.3">OD</text>
<text x="433.9" y="353.3">12/20/2024</text>
<text x="316.5" y="358.5">DIMENSIONS ARE IN INCHES</text>
<text x="316.5" y="362.7">TOLERANCES:</text>
<text x="384.6" y="361.9">PROPRIETARY AND CONFIDENTIAL</text>
<text x="457.6" y="362.3">TITLE:</text>
<text x="316.5" y="371.2">ANGULAR: MACH</text>
<text x="316.5" y="366.9">FRACTIONAL</text>
<text x="344.8" y="366.9">1/16</text>
<text x="354.9" y="371.2">1° BEND</text>
<text x="375.9" y="371.2">1°</text>
<text x="384.4" y="370.2">THE INFORMATION CONTAINED IN</text>
<text x="316.5" y="375.4">TWO PLACE DECIMAL</text>
<text x="367.4" y="375.4">.13</text>
<text x="384.4" y="374.4">THIS DRAWING IS THE SOLE</text>
<text x="316.5" y="379.6">THREE PLACE DECIMAL</text>
<text x="367.1" y="379.6">.125</text>
<text x="384.4" y="378.6">PROPERTY OF FIRST®. ANY</text>
<text x="384.4" y="382.9">REPRODUCTION IN PART OR AS A</text>
<text x="316.5" y="388.4">MATERIAL/FINISH:</text>
<text x="384.4" y="387.1">WHOLE WITHOUT THE WRITTEN</text>
<text x="384.4" y="391.3">PERMISSION OF FIRST® IS</text>
<text x="384.4" y="395.6">PROHIBITED.</text>
<text x="462.2" y="391.3">SIZE</text>
<text x="475.1" y="391.3">DWG. NO.</text>
<text x="534.1" y="391.8">REV</text>
<text x="383.8" y="405.1">COMMENTS:</text>
<text x="388.8" y="410.9">REMOVE ALL BURRS AND SHARP</text>
<text x="322.3" y="417.6">DO NOT SCALE DRAWING</text>
<text x="413.2" y="415.2">EDGES.</text>
</g>
</svg>
